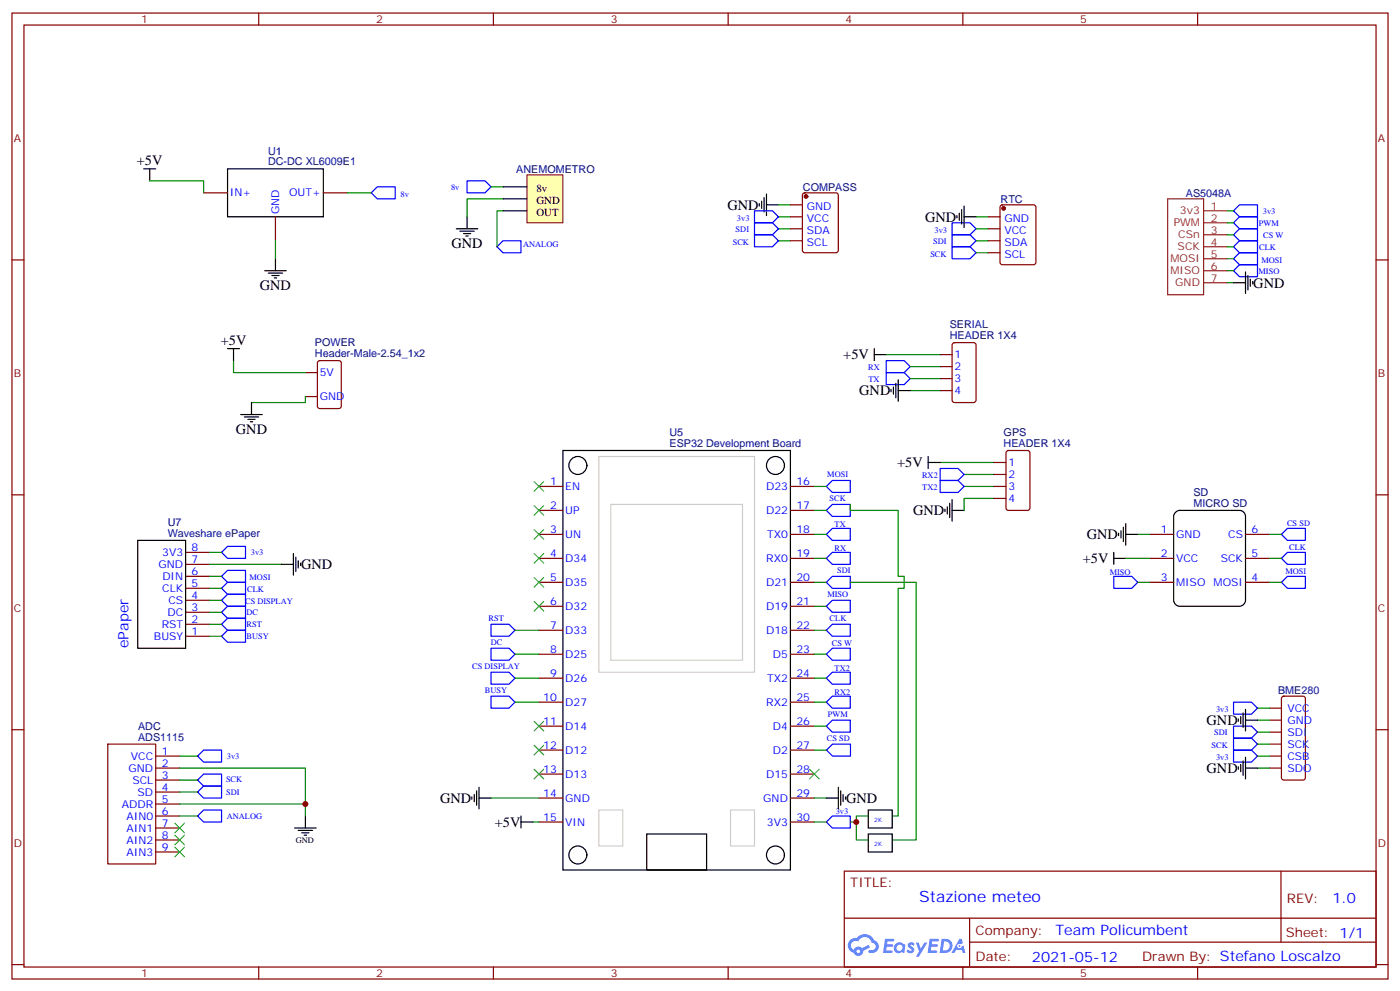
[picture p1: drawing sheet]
<svg xmlns="http://www.w3.org/2000/svg" width="412mm" height="292mm" viewBox="0 0 412 292" stroke-linecap="round" stroke-linejoin="round" font-family="sans-serif">
<g fill="none" stroke="#870000" stroke-width=".35">
<path d="M3.5 3.8h405.4v284.4h-405.4zM7.1 7.4h398.2v277.3h-398.2zM76.2 3.8v3.6M145.3 3.8v3.6M214.5 3.8v3.6M283.6 3.8v3.6M352.8 3.8v3.6M3.5 76.5h3.6M405.3 76.5h3.6M3.5 145.7h3.6M405.3 145.7h3.6M3.5 214.8h3.6"/>
<path d="M405.3 214.8h3.6M248.7 256.4h156.6v28.3h-156.6zM377.3 256.5v20.8M248.7 270.3h156.5M285.6 277.3h119.6M285.6 270.3v14.1M3.5 284h3.6M76.2 284.7v3.5M145.3 284.7v3.5M214.5 284.7v3.5M283.6 284.7v3.5M352.8 284.7v3.5"/>
<path d="M405.3 284h3.6"/>
</g>
<g fill="#5487ff">
<path d="M267.7 277.6a1.22 1.22 0 0 1 1.7 .3l-.4 .6a.47 .47 0 0 0-.3-.5 .47 .47 0 0 0-.5 .2l.1 .3a1.14 1.14 0 0 1 .8 1.7 1.14 1.14 0 0 1-1.9 0l-.2-.2 .5-.5 .7 .4a.29 .29 0 0 0 .3-.3 .29 .29 0 0 0-.2-.3 1.04 1.04 0 0 1-.6-1.7z"/>
<path d="M260.7 276.4h2.4l.3 .1-.2 .5-1.8 .1-.1 .9h1.5l.3 .3-.3 .4h-1.6l-.2 1.1h1.7l.2 .4-.2 .3h-2.6z"/>
<path d="M273.8 276.4h2.4l.3 .1-.1 .5-1.8 .1-.2 .9h1.6l.3 .3-.4 .4h-1.6l-.1 1.1h1.7l.2 .4-.2 .3h-2.6z"/>
<path d="M282.6 276.4h.7l.3 1.2-.6 .3a.69 .69 0 0 0-1 .3 .69 .69 0 0 0 .4 1 .69 .69 0 0 0 .9-.6l.5-.3 .6 2.2h-.8l-.2-.9h-1.8l-.5 .9h-.8z"/>
<path d="M269.8 277.4h.8l.6 1.9 1.1-1.9h.9l-2.6 4.2h-.8l.9-1.5z"/>
<path d="M277.4 276.4l-.6 4.1h1.3a2.11 2.11 0 0 0 2.5-2.1 2.11 2.11 0 0 0-2.5-2zM278.1 277.1a1.39 1.39 0 0 1 1.7 1.4 1.39 1.39 0 0 1-1.8 1.3h-.3z"/>
<path d="M263.7 278a1.54 1.54 0 0 0-.1 2.1 1.54 1.54 0 0 0 2.2 .2l.6 .2 .3-2.3-.2-.2-.4-.1a1.49 1.49 0 0 0-2.4 .1zM264 279a.94 .94 0 0 1 1.8 0 .94 .94 0 0 1-1.8 0z"/>
<path d="M250.4 276.7a2.18 2.18 0 0 0 1.1 3.8 1.44 1.44 0 0 0 1.6 .9 1.44 1.44 0 0 0 1.2-1.5l2-1-.5-.7-1.9 .9a1.47 1.47 0 0 0-2.4 .5 1.39 1.39 0 0 1-.7-2 1.39 1.39 0 0 1 2-.5 2.12 2.12 0 0 1 2.2-1.3 2.12 2.12 0 0 1 1.9 1.7 1.14 1.14 0 0 1 1.1 1.4 1.14 1.14 0 0 1-1.7 .8 .43 .43 0 0 0-.5 .3 .43 .43 0 0 0 .4 .5 1.98 1.98 0 0 0 2.5-1.2 1.98 1.98 0 0 0-1.2-2.5 3.1 3.1 0 0 0-5.3-.7l-.9 .1zM252.3 280a.55 .55 0 0 1 1.1 0 .55 .55 0 0 1-1.1 0z"/>
<circle cx="282.6" cy="278.5" r=".26"/>
</g>
<g fill="none" stroke="#000" stroke-width=".35">
<path d="M42.3 49.7h3.6M44.1 49.7v3.5M165.8 132.6h67v123.5h-67zM40.6 159.1h14.1v31.7h-14.1zM346.3 150.8l1.2-.6h17.6a1.76 1.76 0 0 1 1.8 1.8v24.7a1.89 1.89 0 0 1-1.8 1.8h-17.6a1.89 1.89 0 0 1-1.8-1.8v-24.7zM153.5 242h3.5M153.5 240.2v3.5M190.5 245.5h17.6v10.6h-17.6z"/>
<circle cx="170.2" cy="137" r="2.65"/>
<circle cx="228.4" cy="137" r="2.65"/>
<circle cx="170.2" cy="251.7" r="2.65"/>
<circle cx="228.4" cy="251.7" r="2.65"/>
</g>
<g fill="none" stroke="#870000" stroke-width=".35">
<path d="M158.7 157.3h7.1M158.7 150.2h7.1M158.7 143.2h7.1M232.8 157.3h7.1M232.8 150.2h7.1M232.8 143.2h7.1M338.7 157.3h7M366.9 157.3h7M54.7 176.7h7M54.7 173.2h7M54.7 169.7h7M54.7 166.1h7"/>
<path d="M54.7 162.6h7M158.7 178.5h7.1M158.7 171.4h7.1M158.7 164.4h7.1M232.8 178.5h7.1M232.8 171.4h7.1M232.8 164.4h7.1M338.7 171.4h7M338.7 164.4h7M366.9 171.4h7M366.9 164.4h7M54.7 183.8h7"/>
<path d="M54.7 187.3h7M54.7 180.2h7M158.7 199.6h7.1M158.7 192.6h7.1M158.7 185.5h7.1M232.8 199.6h7.1M232.8 192.6h7.1M232.8 185.5h7.1M158.7 213.7h7.1M158.7 206.7h7.1M232.8 213.7h7.1M232.8 206.7h7.1"/>
<path d="M158.7 234.9h7.1M158.7 227.9h7.1M158.7 220.8h7.1M232.8 234.9h7.1M232.8 227.9h7.1M232.8 220.8h7.1M158.7 242h7.1M232.8 242h7.1"/>
</g>
<path d="M176.4 134.4h45.8v63.5h-45.8zM179.9 148.5h38.8v45.8h-38.8zM176.4 238.4h7v10.6h-7zM215.2 238.4h7v10.6h-7z" fill="none" stroke="#ccc" stroke-width=".35"/>
<path d="M155.2 51.5h10.6v14.1h-10.6z" fill="#ffffb0" stroke="#800000" stroke-width=".29"/>
<g fill="none" stroke="#000" stroke-width=".35">
<path d="M67 49.7h28.2v14.1h-28.2zM148.2 55h7M148.2 58.5h7M223.7 59.9v.7M224.4 59.2v2.1M225.1 58.2v4.2M225.8 57.1v6.4M78 79.7h6.3M81.1 76.2v3.5M134.4 67.3h6.4M135.5 68.1h4.2M136.5 68.8h2.1"/>
<path d="M137.2 69.5h.7M137.6 63.8v3.5M148.2 62.1h7M225.8 60.3h3.5M281.9 63.5v.7M282.6 62.8v2.1M283.3 61.7v4.2M284 63.8h3.5M284 60.6v6.4M79 80.4h4.3M80.1 81.1h2.1M80.8 81.8h.7"/>
<path d="M363.4 83.2h3.5M366.9 80v6.4M367.6 81.1v4.2M368.3 82.2v2.1M369 82.9v.7M67 102.6h3.6M68.8 102.6v3.6M74.1 118.5v3.5M257.5 104.4h3.6M257.5 102.6v3.6M262.5 114.6v.7M263.2 113.9v2.1"/>
<path d="M263.9 112.9v4.2M264.6 115h3.5M264.6 111.8v6.3M70.9 122h6.4M72 122.7h4.2M73 123.4h2.1M73.7 124.1h.7M273.4 136.1h3.5M273.4 134.4v3.5M278.3 149.9v.7M279 149.2v2.1M279.8 148.1v4.3"/>
<path d="M280.5 150.2h3.5M280.5 147.1v6.3M329.5 157v.7M330.2 156.2v2.2M330.9 155.2v4.2M331.6 157.3h3.5M331.6 154.1v6.4M82.9 166.1h3.5M86.4 162.9v6.4M87.1 164v4.2M87.8 165.1v2.1M88.5 165.8v.7"/>
<path d="M328.1 164.4h3.5M328.1 162.6v3.5M364.8 211.6v.7M365.5 210.9v2.1M366.2 209.9v4.2M366.9 212h3.5M366.9 208.8v6.4M139 234.6v.7M139.7 233.9v2.1M140.4 232.8v4.2M141.1 234.9h3.5M141.1 231.7v6.4"/>
<path d="M243.4 234.9h3.5M246.9 231.7v6.4M247.6 232.8v4.2M248.4 233.9v2.1M249.1 234.6v.7M255.8 238.4h7v5.3h-7zM364.8 225.7v.7M365.5 225v2.2M366.2 224v4.2M366.9 222.9v6.4M366.9 226.1h3.5M86.8 243.7h6.3"/>
<path d="M87.8 244.4h4.3M88.9 245.1h2.1M89.6 245.9h.7M90 240.2v3.5M255.8 245.5h7v5.3h-7z"/>
</g>
<g fill="none" stroke="#00f" stroke-width=".35">
<path d="M109.4 56.8l1.7-1.8h5.3v3.5h-5.3zM137.6 53.2h5.3l1.7 1.8-1.7 1.8h-5.3zM146.4 72.6l1.8-1.7h5.3v3.5h-5.3zM222.2 65.6h5.3l1.8 1.7-1.8 1.8h-5.3zM222.2 69.1h5.3l1.8 1.8-1.8 1.7h-5.3zM222.2 62.1h5.3l1.8 1.7-1.8 1.8h-5.3zM280.5 65.6h5.3l1.7 1.7-1.7 1.8h-5.3zM280.5 72.6h5.3l1.7 1.8-1.7 1.8h-5.3zM280.5 69.1h5.3l1.7 1.8-1.7 1.7h-5.3zM363.4 62.1l1.7-1.8h5.3v3.5h-5.3zM363.4 69.1l1.7-1.8h5.3v3.6h-5.3zM363.4 76.2l1.7-1.8h5.3v3.5h-5.3z"/>
<path d="M365.1 70.9h5.3v3.5h-5.3l-1.7-1.8zM365.1 77.9h5.3v3.6h-5.3l-1.7-1.8zM365.1 63.8h5.3v3.5h-5.3l-1.7-1.7zM261.1 106.2h5.2l1.8 1.7-1.8 1.8h-5.2zM261.1 109.7h5.2l1.8 1.7-1.8 1.8h-5.2zM276.9 137.9h5.3l1.8 1.8-1.8 1.7h-5.3zM243.4 150.2l1.8-1.7h5.3v3.5h-5.3zM243.4 143.2l1.8-1.8h5.3v3.6h-5.3zM243.4 157.3l1.8-1.8h5.3v3.6h-5.3zM276.9 141.4h5.3l1.8 1.8-1.8 1.8h-5.3zM377.5 157.3l1.7-1.8h5.3v3.6h-5.3zM65.3 169.7l1.7-1.8h5.3v3.5h-5.3z"/>
<path d="M65.3 162.6l1.7-1.8h5.3v3.6h-5.3zM67 171.4h5.3v3.5h-5.3l-1.7-1.7zM67 174.9h5.3v3.6h-5.3l-1.7-1.8zM67 178.5h5.3v3.5h-5.3l-1.7-1.8zM243.4 171.4l1.8-1.7h5.3v3.5h-5.3zM243.4 178.5l1.8-1.8h5.3v3.5h-5.3zM243.4 164.4l1.8-1.8h5.3v3.5h-5.3zM328.1 169.7h5.3l1.7 1.7-1.7 1.8h-5.3zM377.5 164.4l1.7-1.8h5.3v3.5h-5.3zM377.5 171.4l1.7-1.7h5.3v3.5h-5.3zM65.3 183.8l1.7-1.8h5.3v3.5h-5.3zM65.3 187.3l1.7-1.8h5.3v3.6h-5.3z"/>
<path d="M144.6 183.8h5.3l1.8 1.7-1.8 1.8h-5.3zM144.6 190.8h5.3l1.8 1.8-1.8 1.7h-5.3zM144.6 197.9h5.3l1.8 1.7-1.8 1.8h-5.3zM243.4 185.5l1.8-1.7h5.3v3.5h-5.3zM243.4 199.6l1.8-1.7h5.3v3.5h-5.3zM245.2 190.8h5.3v3.5h-5.3l-1.8-1.7zM144.6 204.9h5.3l1.8 1.8-1.8 1.8h-5.3zM243.4 213.7l1.8-1.7h5.3v3.5h-5.3zM243.4 206.7l1.8-1.8h5.3v3.6h-5.3zM363.4 213.7h5.3l1.7 1.8-1.7 1.8h-5.3zM363.4 217.3h5.3l1.7 1.7-1.7 1.8h-5.3zM363.4 206.7h5.3l1.7 1.8-1.7 1.7h-5.3z"/>
<path d="M58.2 222.6l1.8-1.8h5.3v3.5h-5.3zM58.2 229.6l1.8-1.7h5.3v3.5h-5.3zM58.2 233.2l1.8-1.8h5.3v3.5h-5.3zM243.5 220.8l1.7-1.8h5.3v3.6h-5.3zM363.4 220.8h5.3l1.7 1.8-1.7 1.7h-5.3zM58.2 240.2l1.8-1.8h5.3v3.6h-5.3zM243.4 242l1.8-1.8h5.3v3.5h-5.3z"/>
</g>
<g fill="none" stroke="#008700" stroke-width=".35">
<path d="M44.1 53.2h15.9v3.6M102.3 56.8h7.1M144.6 55h3.6M148.2 58.5h-10.6v5.3M81.1 70.9v5.3M148.2 62.1h-1.8v10.5M229.3 63.8h3.5M229.3 67.3h3.5M229.3 70.9h3.5M229.3 60.3h3.5M287.5 63.8h3.5M287.5 67.3h3.5"/>
<path d="M287.5 70.9h3.5M287.5 74.4h3.5M361.6 62.1h1.8M361.6 65.6h1.8M361.6 69.1h1.8M361.6 72.6h1.8M361.6 76.2h1.8M361.6 79.7h1.8M361.6 83.2h1.8M68.8 106.2v3.5h21.2M90 116.7v1.8h-15.9M261.1 104.4h15.8"/>
<path d="M268.1 107.9h8.8M268.1 111.4h8.8M268.1 115h8.8M276.9 136.1h15.9M284 139.7h8.8M239.9 157.3h3.5M239.9 143.2h3.5M239.9 150.2h3.5M250.5 148.5v1.7h14.1v19.5h1.7v3.5h-1.7v67h-1.8M284 143.2h8.8M292.8 146.7h-8.8v3.5M335.1 157.3h3.6"/>
<path d="M373.9 157.3h3.6M61.7 162.6h3.6M61.7 166.1h21.2M61.7 169.7h3.6M61.7 173.2h3.6M61.7 176.7h3.6M239.9 171.4h3.5M239.9 164.4h3.5M239.9 178.5h3.5M250.5 171.4h19.4v75.9h-7.1M331.6 164.4h7.1M335.1 171.4h3.6"/>
<path d="M373.9 171.4h3.6M373.9 164.4h3.6M61.7 180.2h3.6M61.7 183.8h3.6M61.7 187.3h3.6M151.7 185.5h7M151.7 192.6h7M151.7 199.6h7M239.9 185.5h3.5M239.9 192.6h3.5M239.9 199.6h3.5M151.7 206.7h7"/>
<path d="M239.9 213.7h3.5M239.9 206.7h3.5M370.4 208.5h3.5M370.4 212h3.5M370.4 215.5h3.5M370.4 219h3.5M52.9 226.1h37.1v14.1M52.9 222.6h5.3M52.9 229.6h5.3M52.9 233.2h5.3M52.9 236.7h37.1M144.6 234.9h14.1"/>
<path d="M239.9 234.9h3.5M239.9 220.8h3.5M370.4 222.6h3.5M370.4 226.1h3.5M52.9 240.2h5.3M157 242h1.7M239.9 242h3.5M252.2 242v5.3h3.6M255.8 240.2h-3.6v1.8h-1.7"/>
</g>
<path d="M344 58.5h10.5v28.2h-10.5zM354.5 79.7h7.1M354.5 76.2h7.1M354.5 72.6h7.1M354.5 69.1h7.1M354.5 65.6h7.1M354.5 62.1h7.1M354.5 83.2h7.1" fill="none" stroke="#8c2424" stroke-width=".35"/>
<g fill="none" stroke="#870000" stroke-width=".35">
<path d="M60 56.8h7M95.2 56.8h7.1M236.6 57l.5-.2h9.1l.7 .4v16.5l-.4 .6-9.4 .1-.7-.5v-16.4zM81.1 63.8v7.1M232.8 63.8h3.6M232.8 67.3h3.6M232.8 70.9h3.6M232.8 60.3h3.6M291 63.8h3.6M291 67.3h3.6M291 70.9h3.6M291 74.4h3.6"/>
<path d="M294.8 60.5l.5-.2h9.1l.7 .4 .1 16.5-.5 .7h-9.4l-.7-.4v-16.5zM90 109.7h3.5M90 116.7h3.5M93.7 106.4l.5-.2h5.6l.7 .4v13l-.4 .6-5.9 .1-.7-.5v-12.9zM276.9 104.4h3.6M276.9 107.9h3.6M276.9 111.4h3.6M276.9 115h3.6M280.7 101.1l.5-.2h5.6l.7 .4v16.5l-.4 .6-5.9 .1-.7-.5v-16.4zM292.8 136.1h3.5M292.8 139.7h3.5M296.6 132.8l.4-.2h5.7l.6 .4 .1 16.5-.5 .7h-5.9l-.6-.4-.1-16.5z"/>
<path d="M292.8 143.2h3.5M292.8 146.7h3.5M31.7 219h14.2v35.3h-14.2zM373.9 208.5h3.6M373.9 212h3.6M373.9 215.5h3.6M373.9 219h3.6M377.7 205.1l.5-.2h5.6l.7 .5v23.5l-.4 .7h-5.9l-.7-.4v-23.6zM45.9 222.6h7M45.9 226.1h7M45.9 229.6h7M45.9 233.2h7"/>
<path d="M45.9 236.7h7M373.9 222.6h3.6M373.9 226.1h3.6M45.9 240.2h7M45.9 243.7h7M45.9 247.3h7M45.9 250.8h7"/>
</g>
<g fill="#870000" stroke="#870000" stroke-width=".35">
<circle cx="295.6" cy="61.3" r=".53"/>
<circle cx="237.4" cy="57.8" r=".53"/>
</g>
<g fill="none" stroke="#3c3" stroke-width=".35">
<path d="M157.3 141.8l2.9 2.8M157.3 148.8l2.9 2.9M157.3 155.9l2.9 2.8M160.2 141.8l-2.9 2.8M160.2 148.8l-2.9 2.9M160.2 155.9l-2.9 2.8M157.3 170l2.9 2.8M157.3 177.1l2.9 2.8M157.3 162.9l2.9 2.9M160.2 170l-2.9 2.8M160.2 177.1l-2.9 2.8M160.2 162.9l-2.9 2.9"/>
<path d="M157.3 212.3l2.9 2.9M157.3 219.4l2.9 2.8M160.2 212.3l-2.9 2.9M160.2 219.4l-2.9 2.8M157.3 226.4l2.9 2.9M160.2 226.4l-2.9 2.9M238.5 226.4l2.8 2.9M241.3 226.4l-2.8 2.9M51.5 242.3l2.8 2.8M51.5 245.9l2.8 2.8M51.5 249.4l2.8 2.8M54.3 242.3l-2.8 2.8"/>
<path d="M54.3 245.9l-2.8 2.8M54.3 249.4l-2.8 2.8"/>
</g>
<g fill="#c00">
<circle cx="90" cy="236.7" r=".88"/>
<circle cx="252.2" cy="242" r=".88"/>
</g>
<text font-size="4.6" fill="#00f" x="270.8" y="265.5">Stazione meteo</text>
<g font-size="4.2">
<text x="40.3" y="48.5">+5V</text>
<text x="214.3" y="61.7">GND</text>
<text x="272.5" y="65.2">GND</text>
<text x="133" y="73">GND</text>
<text x="76.6" y="85.3">GND</text>
<text x="369.2" y="84.6">GND</text>
<text x="65" y="101.4">+5V</text>
<text x="248.4" y="105.8">+5V</text>
<text x="253.1" y="116.4">GND</text>
<text x="69.5" y="127.7">GND</text>
<text x="264.3" y="137.6">+5V</text>
<text x="269" y="151.7">GND</text>
<text x="320.1" y="158.7">GND</text>
<text x="88.7" y="167.5">GND</text>
<text x="319" y="165.8">+5V</text>
<text x="355.4" y="213.4">GND</text>
<text x="355.4" y="227.5">GND</text>
<text x="129.6" y="236.4">GND</text>
<text x="249.2" y="236.3">GND</text>
<text x="145.7" y="243.4">+5V</text>
</g>
<g font-size="4.2" fill="#00f">
<text x="37.8" y="190.8" transform="rotate(-90 37.8 190.8)">ePaper</text>
<text x="392.5" y="265.7">1.0</text>
<text x="310.9" y="275.3">Team Policumbent</text>
<text x="304" y="283.1">2021-05-12</text>
</g>
<g font-size="3.9" fill="#800">
<text x="250.5" y="261">TITLE:</text>
<text x="379.1" y="265.7">REV:</text>
<text x="287.4" y="275.2">Company:</text>
<text x="378.7" y="275.8">Sheet: 1/1</text>
<text x="287.4" y="282.9">Date:</text>
<text x="336.4" y="283">Drawn By: Stefano Loscalzo</text>
</g>
<g font-size="3.2" fill="#800">
<text x="41.6" y="6.8">1</text>
<text x="110.8" y="6.8">2</text>
<text x="179.9" y="6.8">3</text>
<text x="249.1" y="6.8">4</text>
<text x="318.2" y="6.8">5</text>
<text x="4.1" y="41.9">A</text>
<text x="405.9" y="41.9">A</text>
<text x="4.1" y="111.1">B</text>
<text x="405.9" y="111.1">B</text>
<text x="4.1" y="180.2">C</text>
<text x="405.9" y="180.2">C</text>
<text x="4.1" y="249.4">D</text>
<text x="405.9" y="249.4">D</text>
<text x="41.6" y="287.7">1</text>
<text x="110.8" y="287.7">2</text>
<text x="179.9" y="287.7">3</text>
<text x="249.1" y="287.7">4</text>
<text x="318.2" y="287.7">5</text>
</g>
<g font-size="3.2" fill="#000080">
<text x="79" y="45.6">U1</text>
<text x="79" y="48.6">DC-DC XL6009E1</text>
<text x="152.1" y="50.8">ANEMOMETRO</text>
<text x="236.5" y="56.2">COMPASS</text>
<text x="294.7" y="59.7">RTC</text>
<text x="349.3" y="57.9">AS5048A</text>
<text x="92.8" y="101.9">POWER</text>
<text x="279.8" y="99.8">HEADER 1X4</text>
<text x="279.8" y="96.6">SERIAL</text>
<text x="92.8" y="105.1">Header-Male-2.54_1x2</text>
<text x="197.2" y="131.6">ESP32 Development Board</text>
<text x="197.2" y="128.3">U5</text>
<text x="295.6" y="131.6">HEADER 1X4</text>
<text x="295.6" y="128.3">GPS</text>
<text x="351.6" y="149.2">MICRO SD</text>
<text x="351.6" y="146">SD</text>
<text x="49.4" y="154.8">U7</text>
<text x="49.4" y="158">Waveshare ePaper</text>
<text x="376.5" y="204.3">BME280</text>
<text x="40.7" y="214.8">ADC</text>
<text x="40.7" y="218">ADS1115</text>
</g>
<g font-size="3.2" fill="#00f">
<text x="67.7" y="57.8">IN+</text>
<text x="85.2" y="57.8">OUT+</text>
<text x="82.2" y="63.1" transform="rotate(-90 82.2 63.1)">GND</text>
<text x="237.7" y="61.7">GND</text>
<text x="237.7" y="65.2">VCC</text>
<text x="295.9" y="65.2">GND</text>
<text x="237.7" y="68.8">SDA</text>
<text x="295.9" y="68.8">VCC</text>
<text x="237.7" y="72.3">SCL</text>
<text x="295.9" y="72.3">SDA</text>
<text x="295.9" y="75.8">SCL</text>
<text x="281.2" y="105.4">1</text>
<text x="94.2" y="110.7">5V</text>
<text x="281.2" y="109">2</text>
<text x="281.2" y="112.5">3</text>
<text x="94.2" y="117.8">GND</text>
<text x="281.2" y="116">4</text>
<text x="297" y="137.2">1</text>
<text x="162" y="142.8">1</text>
<text x="234.6" y="142.8">16</text>
<text x="297" y="140.7">2</text>
<text x="162" y="149.9">2</text>
<text x="166.5" y="144.3">EN</text>
<text x="225.7" y="144.3">D23</text>
<text x="234.6" y="149.9">17</text>
<text x="297" y="144.3">3</text>
<text x="297" y="147.8">4</text>
<text x="166.5" y="151.3">UP</text>
<text x="225.7" y="151.3">D22</text>
<text x="162" y="157">3</text>
<text x="166.5" y="158.4">UN</text>
<text x="226" y="158.4">TX0</text>
<text x="234.6" y="157">18</text>
<text x="341.9" y="157">1</text>
<text x="346.4" y="158.4">GND</text>
<text x="361.8" y="158.4">CS</text>
<text x="368.7" y="157">6</text>
<text x="46.7" y="167.2">GND</text>
<text x="47.8" y="163.7">3V3</text>
<text x="56.4" y="165.8">7</text>
<text x="56.4" y="162.2">8</text>
<text x="162" y="164">4</text>
<text x="166.5" y="165.4">D34</text>
<text x="225.7" y="165.4">RX0</text>
<text x="234.6" y="164">19</text>
<text x="341.9" y="164">2</text>
<text x="346.4" y="165.4">VCC</text>
<text x="359.6" y="165.4">SCK</text>
<text x="368.7" y="164">5</text>
<text x="47.8" y="170.7">DIN</text>
<text x="56.4" y="172.8">5</text>
<text x="56.4" y="169.3">6</text>
<text x="162" y="171.1">5</text>
<text x="166.5" y="172.5">D35</text>
<text x="225.7" y="172.5">D21</text>
<text x="234.6" y="171.1">20</text>
<text x="341.9" y="171.1">3</text>
<text x="346.4" y="172.5">MISO</text>
<text x="357.5" y="172.5">MOSI</text>
<text x="368.7" y="171.1">4</text>
<text x="47.8" y="174.2">CLK</text>
<text x="49.6" y="177.8">CS</text>
<text x="56.4" y="176.4">4</text>
<text x="56.4" y="179.9">3</text>
<text x="162" y="178.1">6</text>
<text x="166.5" y="179.5">D32</text>
<text x="225.7" y="179.5">D19</text>
<text x="234.6" y="178.1">21</text>
<text x="47.6" y="184.8">RST</text>
<text x="49.3" y="181.3">DC</text>
<text x="56.4" y="183.4">2</text>
<text x="162" y="185.2">7</text>
<text x="234.6" y="185.2">22</text>
<text x="45.4" y="188.3">BUSY</text>
<text x="56.4" y="186.9">1</text>
<text x="166.5" y="186.6">D33</text>
<text x="225.7" y="186.6">D18</text>
<text x="162" y="192.2">8</text>
<text x="166.5" y="193.6">D25</text>
<text x="227.7" y="193.6">D5</text>
<text x="234.6" y="192.2">23</text>
<text x="162" y="199.3">9</text>
<text x="166.5" y="200.7">D26</text>
<text x="226" y="200.7">TX2</text>
<text x="234.6" y="199.3">24</text>
<text x="160" y="206.3">10</text>
<text x="166.5" y="207.8">D27</text>
<text x="225.7" y="207.8">RX2</text>
<text x="234.6" y="206.3">25</text>
<text x="379.2" y="209.5">VCC</text>
<text x="160" y="213.4">11</text>
<text x="166.5" y="214.8">D14</text>
<text x="227.7" y="214.8">D4</text>
<text x="234.6" y="213.4">26</text>
<text x="379.2" y="213">GND</text>
<text x="160" y="220.5">12</text>
<text x="166.5" y="221.9">D12</text>
<text x="227.7" y="221.9">D2</text>
<text x="234.6" y="220.5">27</text>
<text x="379.2" y="216.6">SDI</text>
<text x="379.2" y="220.1">SCK</text>
<text x="37.9" y="227.2">GND</text>
<text x="38.6" y="223.6">VCC</text>
<text x="47.6" y="222.2">1</text>
<text x="47.6" y="225.7">2</text>
<text x="160" y="227.5">13</text>
<text x="234.6" y="227.5">28</text>
<text x="379.2" y="223.6">CSB</text>
<text x="379.2" y="227.2">SDO</text>
<text x="39" y="230.7">SCL</text>
<text x="47.6" y="229.3">3</text>
<text x="47.6" y="232.8">4</text>
<text x="166.5" y="228.9">D13</text>
<text x="225.7" y="228.9">D15</text>
<text x="35.9" y="237.7">ADDR</text>
<text x="40.5" y="234.2">SD</text>
<text x="47.6" y="236.3">5</text>
<text x="47.6" y="239.9">6</text>
<text x="160" y="234.6">14</text>
<text x="166.5" y="236">GND</text>
<text x="224.8" y="236">GND</text>
<text x="234.6" y="234.6">29</text>
<text x="37.3" y="241.3">AIN0</text>
<text x="37.3" y="244.8">AIN1</text>
<text x="47.6" y="243.4">7</text>
<text x="160" y="241.6">15</text>
<text x="166.5" y="243">VIN</text>
<text x="225.9" y="243">3V3</text>
<text x="234.6" y="241.6">30</text>
<text x="37.3" y="248.3">AIN2</text>
<text x="37.3" y="251.8">AIN3</text>
<text x="47.6" y="246.9">8</text>
<text x="47.6" y="250.4">9</text>
</g>
<g font-size="3.2">
<text x="158" y="56.6">8v</text>
<text x="158" y="60.1">GND</text>
<text x="158" y="63.6">OUT</text>
</g>
<g font-size="3.2" fill="#8d2323">
<text x="347.6" y="63.1">3v3</text>
<text x="356.7" y="65.2">2</text>
<text x="356.7" y="61.7">1</text>
<text x="345.8" y="66.6">PWM</text>
<text x="347.1" y="70.2">CSn</text>
<text x="356.7" y="68.8">3</text>
<text x="344.8" y="77.2">MOSI</text>
<text x="346.9" y="73.7">SCK</text>
<text x="356.7" y="75.8">5</text>
<text x="356.7" y="72.3">4</text>
<text x="344.8" y="80.8">MISO</text>
<text x="356.7" y="82.9">7</text>
<text x="356.7" y="79.3">6</text>
<text x="346.2" y="84.3">GND</text>
</g>
<g font-size="2.5" fill="#00f">
<text x="118" y="58.1">8v</text>
<text x="132.9" y="55.9">8v</text>
<text x="217.1" y="65">3v3</text>
<text x="372" y="63">3v3</text>
<text x="215.8" y="72">SCK</text>
<text x="216.7" y="68.3">SDI</text>
<text x="274.9" y="71.8">SDI</text>
<text x="275.3" y="68.5">3v3</text>
<text x="370.8" y="66.5">PWM</text>
<text x="372.1" y="70.1">CS W</text>
<text x="154.1" y="72.6">ANALOG</text>
<text x="274" y="75.5">SCK</text>
<text x="370.9" y="73.6">CLK</text>
<text x="371.6" y="77.3">MOSI</text>
<text x="370.7" y="80.6">MISO</text>
<text x="255.7" y="108.8">RX</text>
<text x="255.8" y="112.4">TX</text>
<text x="243.7" y="140.5">MOSI</text>
<text x="271.6" y="140.6">RX2</text>
<text x="244.3" y="147.6">SCK</text>
<text x="271.7" y="144.1">TX2</text>
<text x="245.9" y="155.1">TX</text>
<text x="379.1" y="154.8">CS SD</text>
<text x="379.8" y="161.8">CLK</text>
<text x="73.9" y="163.5">3v3</text>
<text x="245.9" y="162.1">RX</text>
<text x="73.5" y="170.8">MOSI</text>
<text x="246.6" y="168.8">SDI</text>
<text x="326.9" y="169.1">MISO</text>
<text x="378.7" y="169">MOSI</text>
<text x="72.2" y="177.7">CS DISPLAY</text>
<text x="72.8" y="174.2">CLK</text>
<text x="243.7" y="175.8">MISO</text>
<text x="72.6" y="184.6">RST</text>
<text x="72.6" y="181.1">DC</text>
<text x="143.9" y="182.9">RST</text>
<text x="244.4" y="182.9">CLK</text>
<text x="72.6" y="188.2">BUSY</text>
<text x="144.6" y="189.9">DC</text>
<text x="245.1" y="190.1">CS W</text>
<text x="139.1" y="197">CS DISPLAY</text>
<text x="245.9" y="197.4">TX2</text>
<text x="142.8" y="204">BUSY</text>
<text x="245.9" y="204.5">RX2</text>
<text x="358.2" y="209.6">3v3</text>
<text x="243.9" y="211.1">PWM</text>
<text x="243.6" y="218.2">CS SD</text>
<text x="356.9" y="220.1">SCK</text>
<text x="357.7" y="216.4">SDI</text>
<text x="66.9" y="223.4">3v3</text>
<text x="358.2" y="223.7">3v3</text>
<text x="66.6" y="230.3">SCK</text>
<text x="66.6" y="234">SDI</text>
<text x="246.2" y="239.6">3v3</text>
<text x="66.8" y="241.1">ANALOG</text>
</g>
<text font-size="2.5" x="87.2" y="248.1">GND</text>
<g font-size="1.8" fill="#00f">
<text x="257.5" y="242">2K</text>
<text x="257.5" y="249">2K</text>
</g>
</svg>
